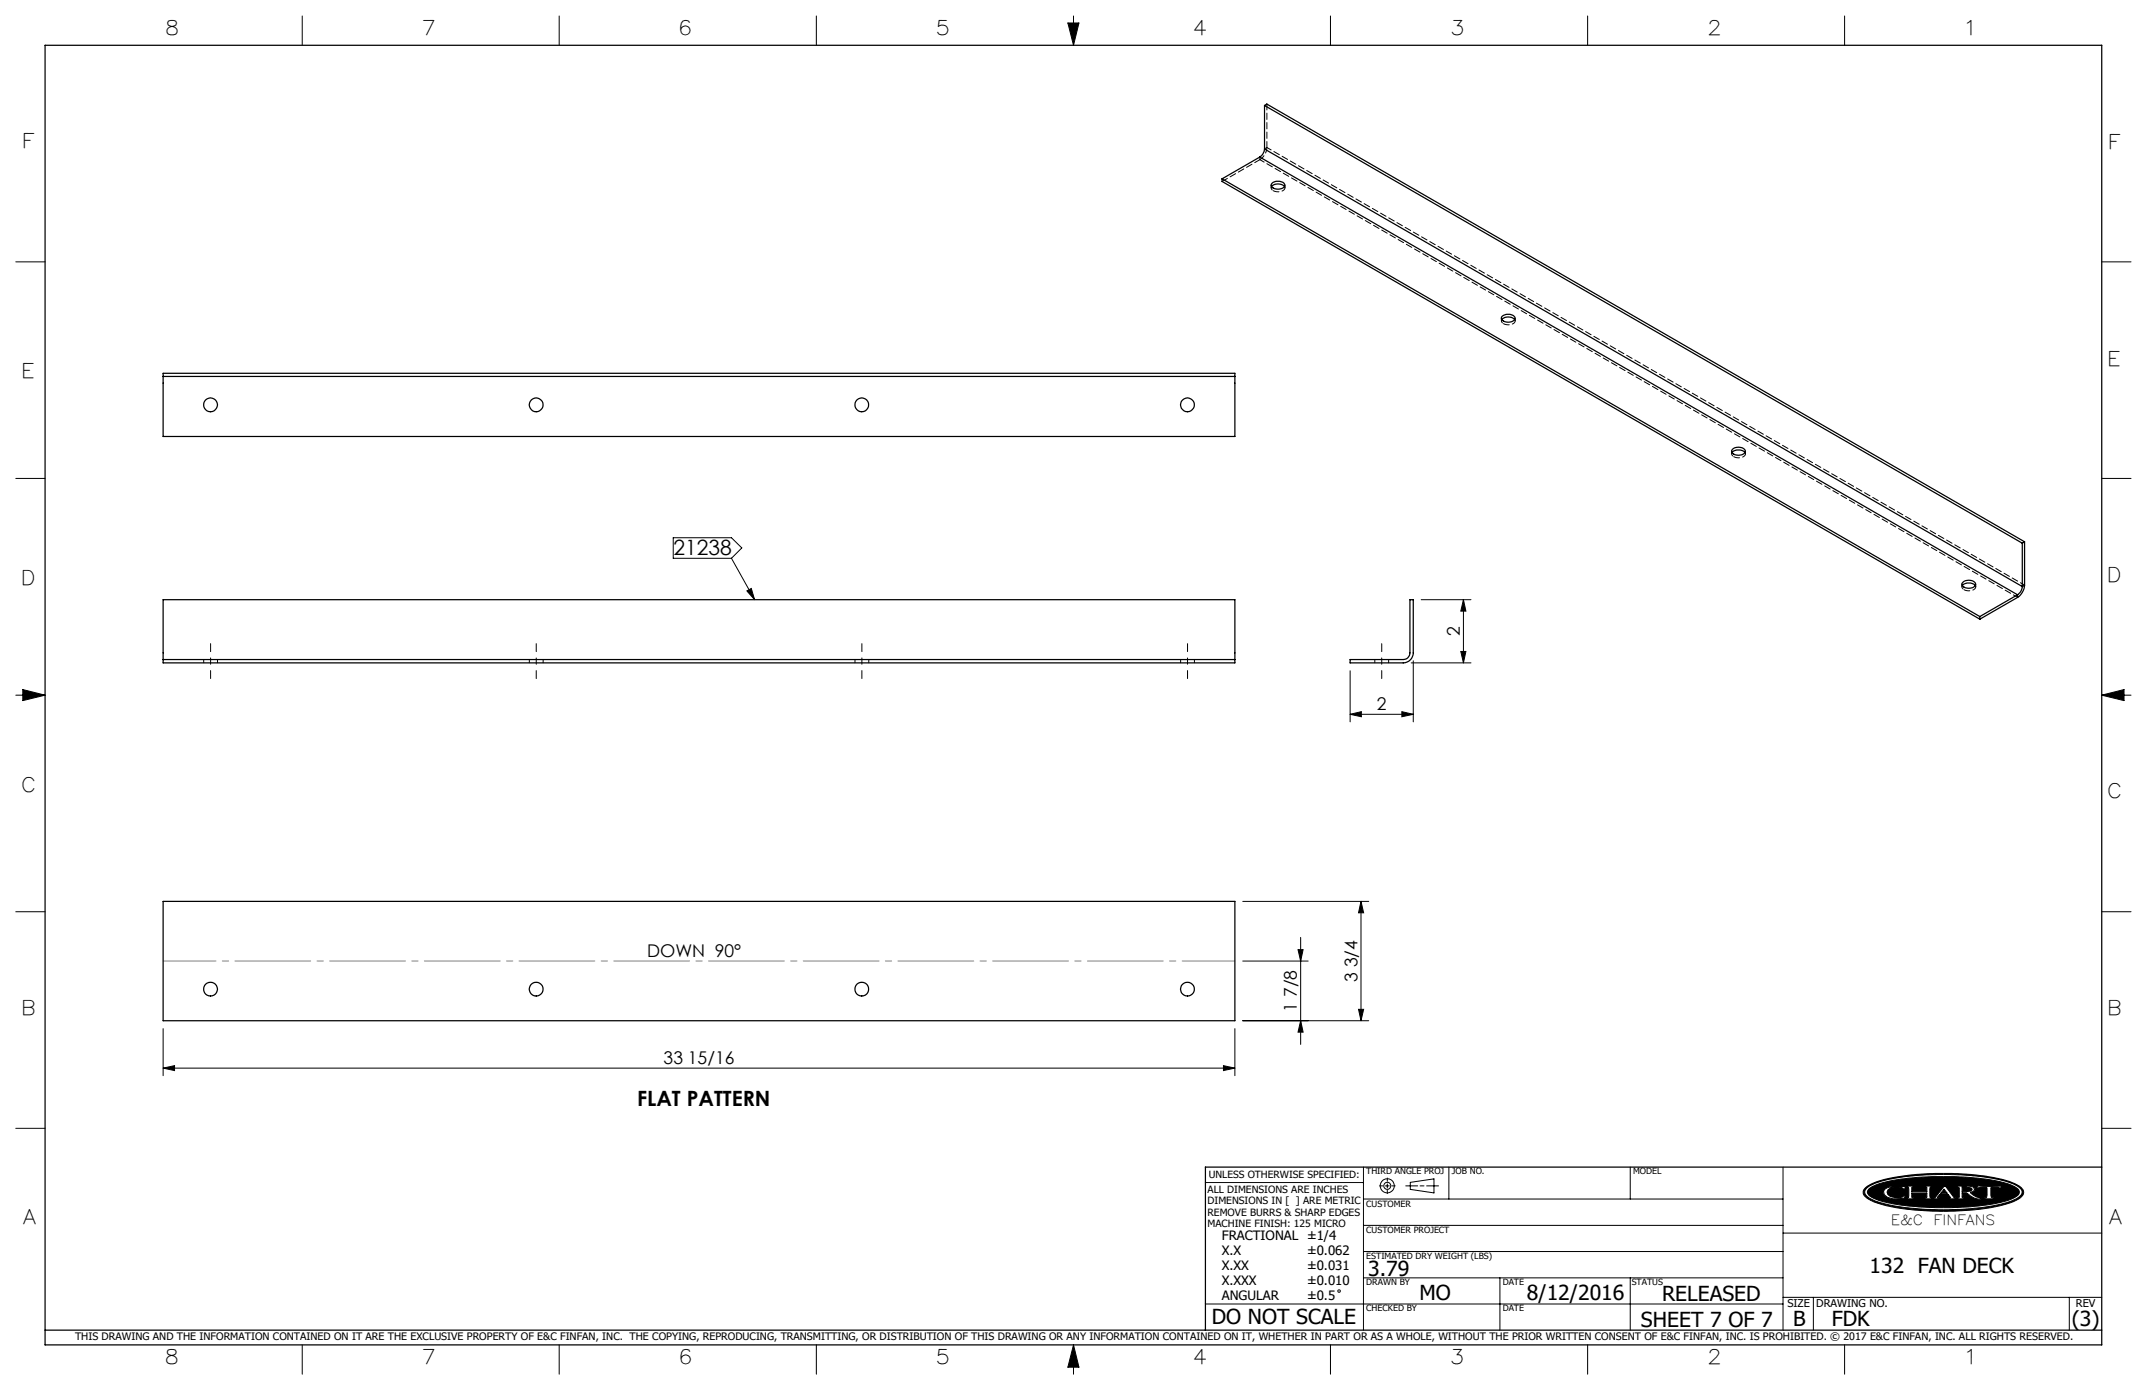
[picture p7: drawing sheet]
<svg xmlns="http://www.w3.org/2000/svg" width="432mm" height="279mm" viewBox="0 0 432 279" stroke-linecap="round" stroke-linejoin="round" font-family="sans-serif">
<g fill="none" stroke="#000" stroke-width=".2">
<path d="M60.8 3.2v5.9M112.5 3.2v5.9M164.2 3.2v5.9M214.8 4.6h2.2l-1.1 4.5zM215.9 3.2v5.9M267.6 3.2v5.9M319.3 3.2v5.9M371 3.2v5.9M3.2 52.6h5.9M422.7 52.6h5.9M3.2 96.2h5.9M422.7 96.2h5.9"/>
<path d="M135.4 108.1h11.7l2.1 2-2.1 2.1h-11.7zM147.1 112.2l4.7 8.3M150.2 118.8l.9-.5 .7 2.2zM3.2 139.7h5.9M4.6 138.6l4.5 1.1-4.5 1.1zM271.5 134.8v10.3M283.8 133.2h12M284.2 132.8v12.3M285.8 120.5h10M293.8 131h1l-.5 2.2zM294.3 120.5l.5 2.3h-1zM294.3 120.5v12.7"/>
<path d="M422.7 139.7h5.9M422.7 139.7l4.5-1.1v2.2zM271.5 143.6l2.3-.5v1zM271.5 143.6h12.7M281.9 143.1l2.3 .5-2.3 .5zM3.2 183.3h5.9M249.9 193.2h13.2M249.9 181.2h25.4M261.1 190.9h1l-.5 2.3zM261.6 188.4v21.5M273.7 181.2l.5 2.3h-1zM273.7 181.2v24"/>
<path d="M422.7 183.3h5.9M32.8 214.7l2.3-.5v1zM32.8 206.8v9.4M32.8 214.7h215.6M246.1 214.2l2.3 .5-2.3 .5zM248.4 206.8v9.4M249.9 205.2h25.4M261.6 205.2l.5 2.3h-1zM273.2 202.9h1l-.5 2.3zM3.2 226.8h5.9M242.4 237.7h31.8M274.2 234.6v32.8"/>
<path d="M277.4 238.4h.7M278.6 238.4h.8M279 236.8v.7M279 238v.8M279 239.3v.6M279.9 238.4h.7M282.7 238.4h2.4M283.6 237.7l4.8-.7v2.8l-4.8-.7zM285.6 238.4h.8M286.9 238.4h2.4M291.4 234.6v6.4M327.9 234.6v6.4"/>
<path d="M358.6 234.6v32.8M375.3 238.7a16.2 16.2 0 0 1 7.4-2.3 55.4 55.4 0 0 1 21.3 1.1l1.9 .8a1.36 1.36 0 0 1 1.1 1.1 1.36 1.36 0 0 1-.7 1.4 23 23 0 0 1-9.9 2.4l-.5 .1a53.3 53.3 0 0 1-18.2-1.4 4.1 4.1 0 0 1-3-2 1.17 1.17 0 0 1 .6-1.2zM375.4 238.9a12.3 12.3 0 0 1 6-2.1 59.4 59.4 0 0 1 22.1 .7 4.5 4.5 0 0 1 3.1 1.9 1.36 1.36 0 0 1-.9 1.5 27.8 27.8 0 0 1-10.4 2.1l-1.1 .1a48.8 48.8 0 0 1-17.3-1.8l-1.5-.9a.94 .94 0 0 1 0-1.5zM375.8 239a15.4 15.4 0 0 1 7.6-2.1l3.6-.3 3.3-.1a44.5 44.5 0 0 1 14.2 1.7l.8 .4a1.03 1.03 0 0 1 .8 1 1.03 1.03 0 0 1-.8 1 25.5 25.5 0 0 1-9.5 2l-5 .1a43.6 43.6 0 0 1-13.5-1.6l-1.3-.8a.79 .79 0 0 1-.2-1.3zM379 239.1a5 5 0 0 1 3.5-.6h.7l-.2 .6-.5-.4a3.4 3.4 0 0 0-2.8 .4l-.2 .5 .2 .5a3.1 3.1 0 0 0 2.8 .5l.4-.3h.3l-.2 .5-.7 .1a3.6 3.6 0 0 1-3.3-.8l-.2-.6zM383.5 238.4h1.6v.2l-.6 .1v.8h3v-.8l-.5-.1v-.2h1.5v.2l-.3 .1-.1 .4 .1 1.5v.1l.3 .1v.2h-1.5v-.2h.4l.1-.2v-.8h-3v.8l.1 .2h.5v.2h-1.6v-.2l.3-.1 .1-.1v-1.5v-.4l-.4-.1zM391 239l.6 .9h-1.3zM391 238.4h.3l1.7 2.3 .5 .1v.2h-1.6v-.2l.4-.1-.5-.6h-1.7l-.5 .7h.6v.2h-1.5v-.2l.5-.1zM393.6 238.4h2.3l.9 .2 .3 .4-.2 .5-.7 .2 1.2 .9 1.1 .2v.2a4.2 4.2 0 0 1-2.9-1.1l-1-.1v.9l.6 .1v.2h-1.6v-.2h.3l.2-.2v-1.8l-.5-.2zM394.6 238.6h.9l.9 .2 .2 .3-.2 .3-1.8 .1zM397.9 238.3l1 .2 3.7-.1-.3 .5h-.2l-.1-.2h-1.6l.1 1.9 .6 .2v.2h-2.2v-.2l.7-.2v-1.8l-1.6-.1-.2 .2h-.3zM402.1 238.9h.1"/>
<path d="M422.7 226.8h5.9M274.2 256.9h84.4M274.2 251.6h84.4M274.2 246.3h84.4M274.2 241h84.4M301.7 256.9v10.5M327.9 256.9v10.5M358.6 247.9h64.1M60.8 270.3v5.9M112.5 270.3v5.9M164.2 270.3v5.9M215.9 270.3v5.9"/>
<path d="M215.9 270.3l1.1 4.5h-2.2zM242.4 262.1h116.2M267.6 270.3v5.9M319.3 270.3v5.9M358.6 260.8h64.1M364.7 260.8v6.6M371 270.3v5.9M416.2 260.8v6.6"/>
<circle cx="279" cy="238.4" r=".71"/>
<circle cx="279" cy="238.4" r="1.41"/>
<circle cx="269.3" cy="259.5" r=".25"/>
</g>
<path d="M42.4 136.4v-7M107.8 136.4v-7M173.3 136.4v-7M238.8 136.4v-7M277.9 129.4v7" fill="none" stroke="#000" stroke-width=".2" stroke-dasharray="15.2 1.3 1.3 1.3" stroke-dashoffset="13.6"/>
<g fill="none" stroke="#000" stroke-width=".25">
<path d="M9.1 9.1h413.6v261.2h-413.6zM245.8 35.9l152.4 88M245.8 35.9v.6l152.4 88M253.4 31.6l-7.6 4.3M253.4 31.6l152.4 88M254.3 30a2.11 2.11 0 0 1-.9 1.6M254.3 21.2l152.4 88M254.3 21.2l.5-.3 152.4 88M254.3 30l152.4 87.9M254.3 21.2v8.8M255.7 37.5a1.87 1.87 0 0 1 2.6 0M255.8 36.8a1.67 1.67 0 0 1 2.6 .4 1.59 1.59 0 0 1-2.4 .6 .57 .57 0 0 1-.2-1z"/>
<path d="M32.8 75.7v12h215.6v-12M32.8 75.7v-.7h215.6v.7M32.8 75.7h215.6M302 64.2a1.87 1.87 0 0 1 2.6 0M302.1 63.6a1.7 1.7 0 0 1 2.6 .4 1.68 1.68 0 0 1-2.7 .2zM348.3 91a1.87 1.87 0 0 1 2.6 0M348.4 90.3a1.67 1.67 0 0 1 2.6 .4 1.57 1.57 0 0 1-2.7 0zM394.7 117.7a1.87 1.87 0 0 1 2.6 0M394.8 117.1a1.67 1.67 0 0 1 2.5 .3 1.6 1.6 0 0 1-2.8 0zM405.8 119.6l-7.6 4.3M405.8 119.6v.5M406.7 117.9a2.1 2.1 0 0 1-.9 1.7"/>
<path d="M406.7 109.2v8.7M407.2 117.7a3.2 3.2 0 0 1-1.4 2.4M407.2 108.9l-.5 .3M407.2 108.9v8.8M407.2 117.7l-.5 .2M32.8 132.6v-12.1h215.6v12.1M32.8 132.6v.6h215.6v-.6M32.8 132.6h215.6M283.6 120.5h.6v10.7a2.05 2.05 0 0 1-2 2h-10.7v-.6h10.7a1.33 1.33 0 0 0 1.4-1.4zM398.2 123.9v.6M405.8 120.1l-7.6 4.4M32.8 181.2h215.6v24h-215.6z"/>
<path d="M422.7 234.6h-180.3v32.8M9.1 267.4h413.6"/>
<circle cx="42.3" cy="81.4" r="1.39"/>
<circle cx="107.8" cy="81.4" r="1.39"/>
<circle cx="173.3" cy="81.4" r="1.39"/>
<circle cx="238.8" cy="81.4" r="1.4"/>
<circle cx="42.3" cy="198.8" r="1.39"/>
<circle cx="107.8" cy="198.8" r="1.39"/>
<circle cx="173.3" cy="198.8" r="1.39"/>
<circle cx="238.8" cy="198.8" r="1.4"/>
</g>
<g fill="#000">
<path d="M383.5 238.4v.2h.3l.1 .2v1.8l-.1 .1-.3 .1v.2h1.6v-.2h-.5l-.1-.2v-.8h3v.9l-.5 .1v.2h1.5v-.2l-.3-.1-.1-.2v-1.6l.1-.3h.3v-.2h-1.5v.2l.5 .1v.8h-3v-.8l.6-.1v-.2zM391 238.4l-1.8 2.3-.5 .1v.2h1.5v-.2h-.6l.5-.7h1.7l.5 .6-.4 .1v.2h1.6v-.2l-.5-.1-1.7-2.3zM393.6 238.4v.2l.5 .2v1.8l-.2 .2h-.3v.2h1.6v-.2l-.6-.1v-.9l1 .1a3.7 3.7 0 0 0 2.9 1.1v-.2a3.4 3.4 0 0 1-2.3-1.1 .68 .68 0 0 0 .8-.2 .68 .68 0 0 0 0-.8l-.7-.3zM397.9 238.3l-.4 .6h.3l.2-.2 1.6 .1v1.8l-.2 .2h-.5v.2h2.2v-.2h-.5l-.2-.3v-1.7l1.6-.1 .1 .2h.2l.3-.5-4 .1zM375.8 239a13.3 13.3 0 0 1 6.5-2l2.7-.3 3.8-.2 7.5 .2a24.3 24.3 0 0 1 9.1 2 1.01 1.01 0 0 1 .7 .9 1.01 1.01 0 0 1-.7 1 21.9 21.9 0 0 1-8.6 1.9l-3.9 .2h-4.1l-3.8-.2a21.2 21.2 0 0 1-8.8-2l-.4-.3-.2-.5zM379.1 239a1.04 1.04 0 0 0 .7 1.7 7 7 0 0 0 3.2 .1l.2-.5h-.3l-.5 .4a2.56 2.56 0 0 1-2.8-.8 1.28 1.28 0 0 1 1.4-1.3h.2a1.49 1.49 0 0 1 1.4 .2l.4 .3 .2-.6h-.6a4.7 4.7 0 0 0-3.5 .5zM375.3 238.7a17.5 17.5 0 0 1 7.8-2.4l5.1-.4h4.8a34.5 34.5 0 0 1 12.5 2.2l.4 .2a1.36 1.36 0 0 1 .9 2 9.1 9.1 0 0 1-5.1 2.2l-.4 .1a58.1 58.1 0 0 1-23.1-.6 5.6 5.6 0 0 1-3.4-1.9v-.8zM375.3 238.9a1.14 1.14 0 0 0 .6 1.9 24 24 0 0 0 9.3 2.1l4.6 .3 3.7-.1a33.7 33.7 0 0 0 11.9-2.1l.4-.2a1.19 1.19 0 0 0 .9-1.2 1.19 1.19 0 0 0-.9-1.1 21.6 21.6 0 0 0-8.8-2.1l-5.1-.3-4.7 .1a30.2 30.2 0 0 0-11.1 2.1z" fill-rule="evenodd"/>
<path d="M215.9 270.3l-1.1 4.5h2.2zM214.8 4.6h2.2l-1.1 4.5zM4.6 138.6l4.5 1.1-4.5 1.1zM422.7 139.7l4.5-1.1v2.2zM391 239l-.7 .9h1.3zM394.6 238.6v.9l1.7-.1a.38 .38 0 0 0 .3-.4 .38 .38 0 0 0-.5-.3z" fill-rule="evenodd"/>
</g>
<path d="M32.8 193.2h215.6" fill="none" stroke="#808080" stroke-width=".2" stroke-dasharray="15.2 1.3 1.3 1.3" stroke-dashoffset="4.6"/>
<g fill="#000">
<path d="M150.2 118.8l.9-.5 .7 2.2z"/>
<path d="M293.8 131h1l-.5 2.2zM294.3 120.5l.5 2.3h-1z"/>
<path d="M271.5 143.6l2.3-.5v1zM281.9 143.1l2.3 .5-2.3 .5zM32.8 214.7l2.3-.5v1zM246.1 214.2l2.3 .5-2.3 .5z"/>
<path d="M261.1 190.9h1l-.5 2.3zM261.6 205.2l.5 2.3h-1zM273.7 181.2l.5 2.3h-1zM273.2 202.9h1l-.5 2.3z"/>
</g>
<path d="M407.2 117.6l-152.4-88M41 132.6v.6M43.7 133.2v-.6M106.5 132.6v.6M109.2 133.2v-.6M172 132.6v.6M174.7 133.2v-.6M237.4 132.6v.6M240.2 133.2v-.6M276.5 132.6v.6M279.3 133.2v-.6M405.8 120.1l-152.4-88" fill="none" stroke="#000" stroke-width=".2" stroke-dasharray="1.3 .6" stroke-dashoffset=".3"/>
<path d="M245.8 36.5l7.6-4.4M254.8 20.9v8.7M254.8 29.6a3.1 3.1 0 0 1-1.4 2.5M256.1 38.3a1.7 1.7 0 0 0 2.3-.5l-.1-.3M302.4 65.1a1.7 1.7 0 0 0 2.3-.6v-.3M348.7 91.8a1.7 1.7 0 0 0 2.3-.6v-.2M395 118.5a1.7 1.7 0 0 0 2.4-.5l-.1-.3" fill="none" stroke="#000" stroke-width=".2" stroke-dasharray="1.3 .6" stroke-dashoffset=".1"/>
<path d="M255.7 37.5v.1a.6 .6 0 0 0 .4 .7M302 64.2v.1a.6 .6 0 0 0 .4 .8M348.4 91h-.1a.6 .6 0 0 0 .4 .8M394.7 117.7l-.1 .1a.6 .6 0 0 0 .4 .7" fill="none" stroke="#000" stroke-width=".2" stroke-dasharray="1.3 .6" stroke-dashoffset=".5"/>
<path d="M253.4 31.6v.5M254.3 29.9l.5-.3M255.7 37.2v.6M258.4 37.8v-.6M302 63.9v.6M304.7 64.5v-.6M348.3 90.7v.5M351 91.2v-.5M394.6 117.4v.6M397.4 118v-.6" fill="none" stroke="#000" stroke-width=".2" stroke-dasharray="1.3 .6"/>
<g font-size="4.2">
<text x="135.4" y="111.6">21238</text>
<text x="128.1" y="222.4">FLAT PATTERN</text>
<text x="275.2" y="256.5">3.79</text>
<text x="376" y="255.9">132 FAN DECK</text>
<text x="285.5" y="261.4">MO</text>
<text x="307.1" y="261.3">8/12/2016</text>
<text x="334.3" y="261.6">RELEASED</text>
<text x="243.7" y="266.1">DO NOT SCALE</text>
<text x="330" y="266.7">SHEET 7 OF 7</text>
<text x="360.6" y="266.5">B</text>
<text x="368.4" y="266.6">FDK</text>
<text x="416.7" y="266.5">(3)</text>
</g>
<g font-size="4">
<text x="33.6" y="7.1">8</text>
<text x="85.2" y="7.1">7</text>
<text x="137" y="7.1">6</text>
<text x="188.6" y="7.1">5</text>
<text x="240.3" y="7.1">4</text>
<text x="292.1" y="7.1">3</text>
<text x="343.8" y="7.1">2</text>
<text x="395.7" y="7.1">1</text>
<text x="4.9" y="29.8">F</text>
<text x="424.5" y="29.9">F</text>
<text x="4.8" y="76">E</text>
<text x="424.3" y="73.5">E</text>
<text x="4.7" y="117.7">D</text>
<text x="424.2" y="116.9">D</text>
<text x="4.7" y="159.3">C</text>
<text x="424.2" y="160.4">C</text>
<text x="4.8" y="204">B</text>
<text x="424.3" y="204">B</text>
<text x="4.8" y="246.1">A</text>
<text x="424.3" y="246">A</text>
<text x="33.6" y="274.3">8</text>
<text x="85.2" y="274.3">7</text>
<text x="137" y="274.3">6</text>
<text x="188.6" y="274.3">5</text>
<text x="240.3" y="274.3">4</text>
<text x="292.1" y="274.3">3</text>
<text x="343.8" y="274.3">2</text>
<text x="395.8" y="274.3">1</text>
</g>
<g font-size="3.5">
<text x="293.6" y="127.8" transform="rotate(-90 293.6 127.8)">2</text>
<text x="276.9" y="142.8">2</text>
<text x="130.1" y="192.4">DOWN 90°</text>
<text x="273" y="197.4" transform="rotate(-90 273 197.4)">3 3/4</text>
<text x="260.8" y="203.4" transform="rotate(-90 260.8 203.4)">1 7/8</text>
<text x="133.5" y="213.9">33 15/16</text>
</g>
<g font-size="2.8">
<text x="380.3" y="246.2">E&amp;C</text>
<text x="388.9" y="246.2">FINFANS</text>
</g>
<g font-size="2.6">
<text x="245.7" y="249.3">FRACTIONAL ±1/4</text>
<text x="245.7" y="252.3">X.X</text>
<text x="245.7" y="255.3">X.XX</text>
<text x="262.9" y="252.3">±0.062</text>
<text x="262.9" y="255.3">±0.031</text>
<text x="245.7" y="258.3">X.XXX</text>
<text x="245.7" y="261.3">ANGULAR</text>
<text x="262.9" y="258.3">±0.010</text>
<text x="262.9" y="261.3">±0.5</text>
</g>
<g font-size="2.2">
<text x="359.5" y="262.8">SIZE</text>
<text x="365.3" y="262.7">DRAWING NO.</text>
<text x="417.5" y="262.8">REV</text>
</g>
<text font-size="2.1" x="15.1" y="269.4">THIS DRAWING AND THE INFORMATION CONTAINED ON IT ARE THE EXCLUSIVE PROPERTY OF E&amp;C FINFAN, INC. THE COPYING, REPRODUCING, TRANSMITTING, OR DISTRIBUTION OF THIS DRAWING OR ANY INFORMATION CONTAINED ON IT, WHETHER IN PART OR AS A WHOLE, WITHOUT THE PRIOR WRITTEN CONSENT OF E&amp;C FINFAN, INC. IS PROHIBITED. © 2017 E&amp;C FINFAN, INC. ALL RIGHTS RESERVED.</text>
<g font-size="2">
<text x="242.9" y="239.8">ALL DIMENSIONS ARE INCHES</text>
<text x="243.1" y="236.8">UNLESS OTHERWISE SPECIFIED:</text>
<text x="242.9" y="242.1">DIMENSIONS IN [ ] ARE METRIC</text>
<text x="242.9" y="244.4">REMOVE BURRS &amp; SHARP EDGES</text>
<text x="242.9" y="246.7">MACHINE FINISH: 125 MICRO</text>
</g>
<g font-size="1.7">
<text x="274.8" y="236.1">THIRD ANGLE PROJ</text>
<text x="292" y="236.1">JOB NO.</text>
<text x="328.5" y="236.1">MODEL</text>
<text x="274.8" y="242.5">CUSTOMER</text>
<text x="274.8" y="247.8">CUSTOMER PROJECT</text>
<text x="274.8" y="253.1">ESTIMATED DRY WEIGHT (LBS)</text>
<text x="274.8" y="258.3">DRAWN BY</text>
<text x="274.8" y="263.6">CHECKED BY</text>
<text x="302.2" y="263.6">DATE</text>
<text x="302.2" y="258.3">DATE</text>
<text x="328.2" y="258.3">STATUS</text>
</g>
</svg>
